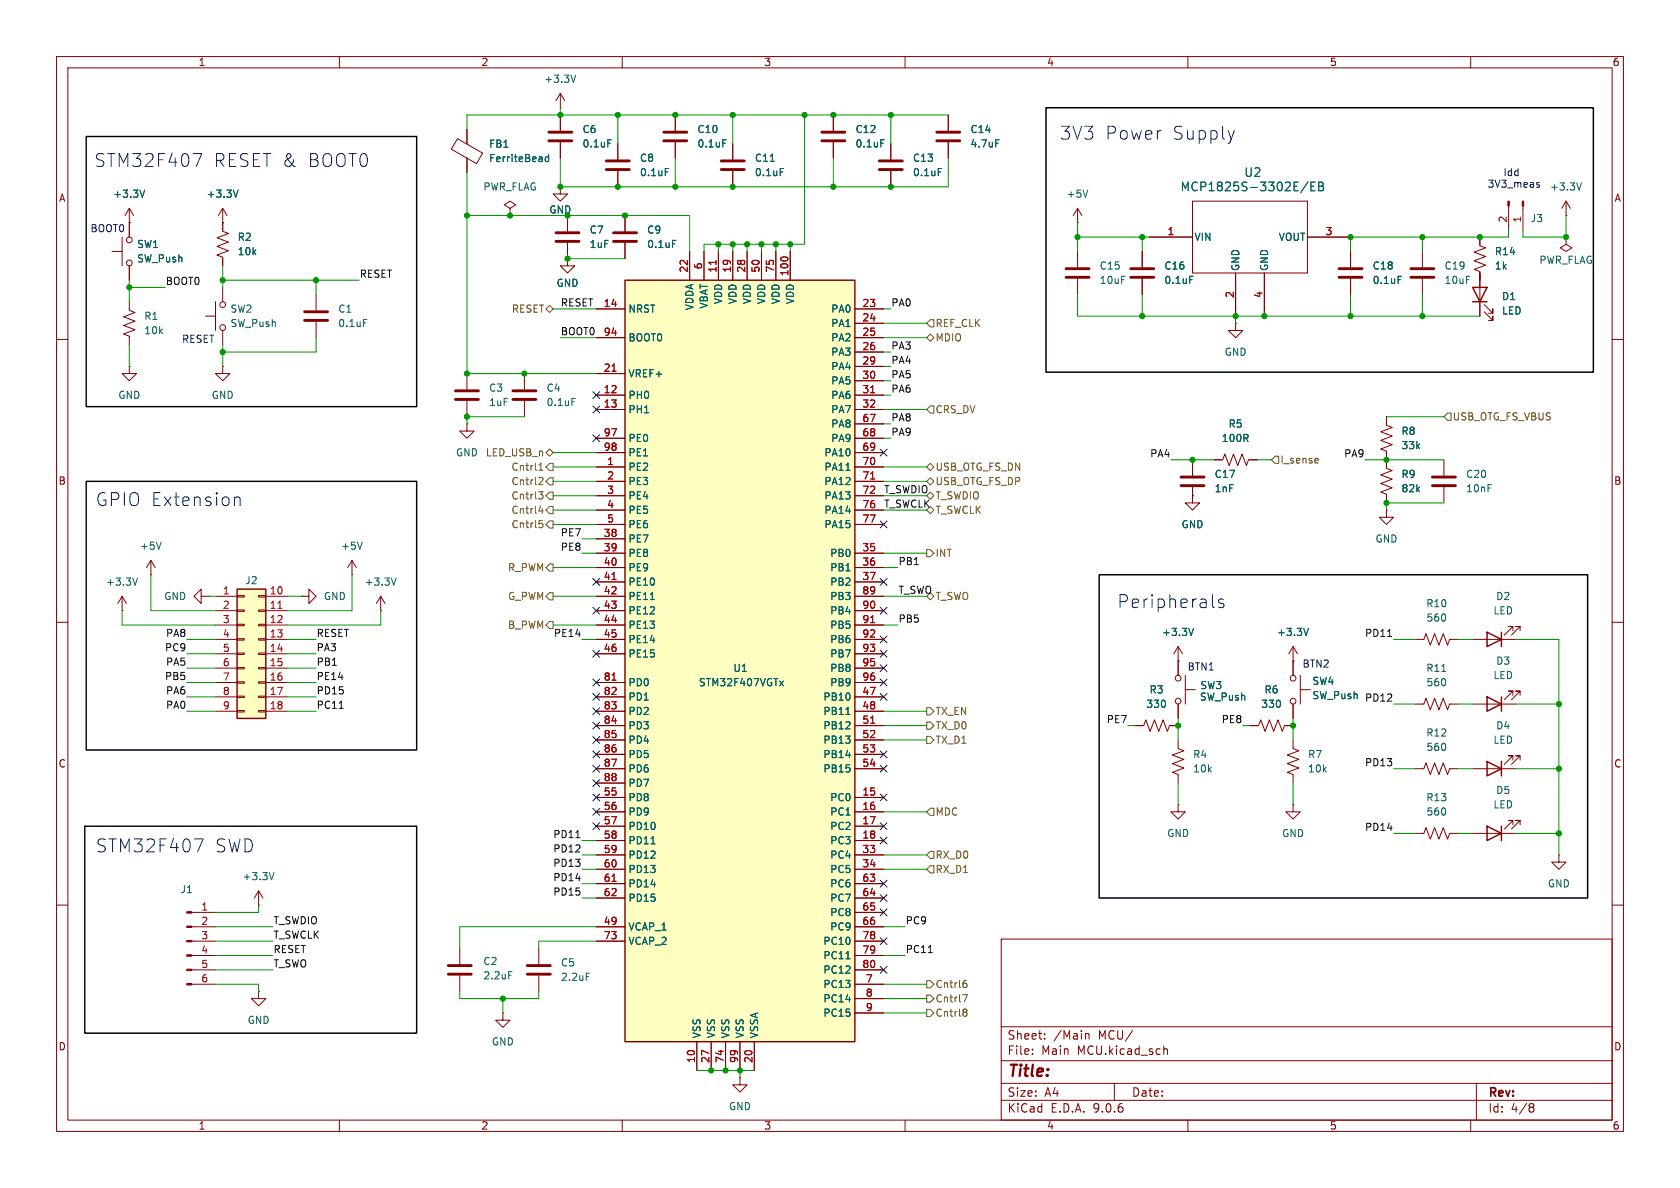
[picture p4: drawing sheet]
<svg xmlns="http://www.w3.org/2000/svg" width="297mm" height="210mm" viewBox="0 0 297 210" stroke-linecap="round" stroke-linejoin="round" font-family="sans-serif">
<g fill="none" stroke="#840000" stroke-width=".18">
<path d="M10 10h277v190h-277zM12 12h273v186h-273zM60 10v2M110 10v2M160 10v2M210 10v2M260 10v2M22.9 39.4v2.5M80.9 24.5l4.4 2.6-1 1.8-4.5-2.5zM82.5 22.9v2.6M82.5 27.9v2.6M90.2 36.8l1-.6-1-.6-1 .6 1 .6v1.3"/>
<path d="M90.2 38.1h.1M100.3 38.1v2.8M190.5 39.4h.1M190.5 36.8l-.8 1.3M190.5 36.8l.8 1.3M190.5 36.8v2.6M210.8 35.6h20.3v12.7h-20.3zM276.9 38.1h.1M276.9 35.6l-.8 1.2M276.9 35.6l.7 1.2M276.9 35.6v2.5M19.8 44.5h1.8"/>
<path d="M21.6 41.9v5.1M22.9 47v2.5M100.3 42.9v2.8M203.2 41.9h7.6M218.4 48.3v7.6M223.5 48.3v7.6M231.1 41.9h7.7M238.8 44.5v2.7M238.8 49.3v2.8M251.5 44.5v2.7M251.5 49.3v2.8M10 60h2"/>
<path d="M82.5 74.9v1.3h-1.2l1.2 1.3 1.3-1.3h-1.3M82.5 74.9h.1M82.5 66v2.8M82.5 70.9v2.8M285 60h2M214.6 81.3h1.6l.3-1 .8 2 .8-2 .7 2 .8-2 .7 2 .4-1h1.5M10 110h2M67.3 108h.1M67.3 105.4l-.8 1.3M67.3 105.4l.8 1.3M67.3 105.4v2.6M285 110h2"/>
<path d="M208.3 130.8v1.5l1 .4-2 .8 2 .7-2 .8 2 .8-2 .7 1 .4v1.5M228.6 130.8v1.5l1 .4-2 .8 2 .7-2 .8 2 .8-2 .7 1 .4v1.5M250.2 124.5h1.5l.4-1.1 .8 2.1 .7-2.1 .8 2.1 .7-2.1 .8 2.1 .4-1h1.5M260.3 124.5h7.7M260.3 135.9h7.7M267.5 122.9v-.7h-.8h.8l-1.6 1.5M267.5 134.4v-.8h-.8h.8l-1.6 1.5M268.7 122.9v-.7h-.7h.7l-1.5 1.5M268.7 134.4v-.8h-.7h.7l-1.5 1.5M228.6 142.2v1.3h1.3l-1.3 1.3-1.3-1.3h1.3M228.6 142.2h.1M10 160h2"/>
<path d="M95.2 167.6v2.8M95.2 172.5v2.8M177 166h108v32h-108zM285 160h2M60 198v2M110 198v2M160 198v2M177 194.5h108M177 191.5h108M177 187.5h108M177 181.5h108M182.5 186.3v.1"/>
<path d="M182.5 185.5v.1M184.7 183.6v.1M184.7 182.8v.1M191.9 182.8l.2-.1 .4 .1v.9M197 191.5v3M205.7 185.5l.3-.1 .3 .1 .1 .9M210 198v2M260 198v2M261 191.5v6.5M270.6 195.1l.4 .1 .2 .2-.3 .3M270.6 195.7h.3M270.9 195.7l.2 .2 .1 .4-.2 .2-.4 .1"/>
<circle cx="22.9" cy="42.4" r=".51"/>
<circle cx="22.9" cy="46.5" r=".51"/>
</g>
<g fill="none" stroke="#006464" stroke-width=".18">
<path d="M97 27.3v1.3M97 27.8l-.4-.1-.2 .3 .1 .5h.5M192.3 33.6l-.4 1.3M231.2 32.1l-1.3 2M231.8 32.9h.5M232.5 32.2h-.7v1.5h.7M233.1 32.9h.5M233.1 32.2h.5l.3 .1v.3l-.3 .3a.41 .41 0 0 1 .4 .4 .41 .41 0 0 1-.3 .4h-.6zM279.6 32.3l-.4 1.3M247.2 48.8h.6M70 102.2l-.4 1.2M254.9 118.7h.7"/>
<path d="M103.6 172h.7"/>
</g>
<path d="M98.3 41.1h4.1M98.3 42.7h4.1M236.7 47.5h4.1M236.7 49h4.1M249.4 47.5h4.1M249.4 49h4.1M80.5 69.1h4.1M80.5 70.6h4.1M93.2 170.7h4.1M93.2 172.2h4.1" fill="none" stroke="#840000" stroke-width=".51"/>
<path d="M262.9 123.2l2.5 1.3-2.5 1.2zM262.9 134.6l2.5 1.3-2.5 1.3zM265.4 123.2v2.5M265.4 134.6v2.6" fill="none" stroke="#840000" stroke-width=".25"/>
<path d="M41.9 104.1h5.1v22.9h-5.1z" fill="#ffffc2"/>
<path d="M260.3 50.8h2.6l-1.3 2.5zM260.3 53.3h2.6M41.9 104.1h5.1v22.9h-5.1zM262.9 111.8l2.5 1.2-2.5 1.3zM265.4 111.8v2.5M262.9 146.1l2.5 1.2-2.5 1.3zM265.4 146.1v2.5" fill="none" stroke="#840000" stroke-width=".25"/>
<g fill="none" stroke="#840000" stroke-width=".18">
<path d="M99.1 19.1h.1M99.1 16.5l-.8 1.3M99.1 16.5l.7 1.3M99.1 16.5v2.6M99.1 33v1.3h-1.3l1.3 1.3 1.2-1.3h-1.2M99.1 33h.1M99.1 20.3v2.8M99.1 25.1v2.8M109.2 25.4v2.8M109.2 30.2v2.8M110.5 38.1v2.8M119.4 20.3v2.8"/>
<path d="M119.4 25.1v2.8M129.5 25.4v2.8M129.5 30.2v2.8M147.3 20.3v2.8M147.3 25.1v2.8M266.7 36.4v4.2M269.2 36.4v4.2M100.3 45.7v1.3h-1.2l1.2 1.3 1.3-1.3h-1.3M100.3 45.7h.1M110.5 42.9v2.8M201.9 44.5v2.7M201.9 49.3v2.8"/>
<path d="M218.4 57.2v1.2h-1.2l1.2 1.3 1.3-1.3h-1.3M218.4 57.2h.1M261.6 41.9v1.5l1 .4-2 .8 2 .7-2 .8 2 .8-2 .7 1 .4v7.9M262.4 55.1l1.5 1.5v-.7v.7h-.8M262.4 53.8l1.5 1.6v-.8v.8h-.8M276.9 41.9v1.3l1 .6-1 .7-1.1-.7 1.1-.6M276.9 41.9h.1M92.7 66v2.8M92.7 70.9v2.8M245.1 73.7v1.5l1 .4-2 .7 2 .8-2 .8 2 .7-2 .8 1 .4v3l1 .4-2 .7 2 .8-2 .8 2 .7-2 .8 1 .4v1.5M26.7 99.1l-.8 1.2M26.7 99.1l.7 1.2"/>
<path d="M26.7 99.1v2.5M62.2 99.1l-.7 1.2M62.2 99.1l.8 1.2M62.2 99.1v2.5M210.8 86.1v2.8h-1.3l1.3 1.3 1.3-1.3h-1.3v-1.3M210.8 87.6h.1M210.8 81.3v2.8M245.1 90.2v1.2h1.3l-1.3 1.3-1.3-1.3h1.3M245.1 90.2h.1M255.3 81.3v2.8M255.3 86.1v2.8M21.6 108h.1"/>
<path d="M21.6 105.4l-.8 1.3M21.6 105.4l.8 1.3M21.6 105.4v2.6M26.7 101.6h.1M35.6 105.4v-1.3l-1.3 1.3 1.3 1.3v-1.3h1.2M36.8 105.4h.1M38.1 105.4h3.8M38.1 108h3.8M38.1 110.5h3.8M38.1 113h3.8M38.1 115.6h3.8M38.1 118.1h3.8"/>
<path d="M41.9 105.3h1.3v.2h-1.3zM41.9 107.8h1.3v.3h-1.3zM41.9 110.4h1.3v.2h-1.3zM41.9 112.9h1.3v.3h-1.3zM41.9 115.4h1.3v.3h-1.3zM41.9 118h1.3v.2h-1.3zM45.7 105.3h1.3v.2h-1.3zM45.7 107.8h1.3v.3h-1.3zM45.7 110.4h1.3v.2h-1.3zM45.7 112.9h1.3v.3h-1.3zM45.7 115.4h1.3v.3h-1.3zM45.7 118h1.3v.2h-1.3z"/>
<path d="M47 105.4h3.8M47 108h3.8M47 110.5h3.8M47 113h3.8M47 115.6h3.8M47 118.1h3.8M53.3 105.4h1.3v-1.3l1.3 1.3-1.3 1.3v-1.3M53.3 105.4h.1M62.2 101.6h.1M208.3 116.8h.1M208.3 114.3v5.1M208.3 114.3l-.8 1.3"/>
<path d="M208.3 114.3l.7 1.3M209.5 119.4v5.1M228.6 116.8h.1M228.6 114.3l-.8 1.3M228.6 114.3l.8 1.3M228.6 114.3v5.1M229.9 119.4v5.1M250.2 113h1.5l.4-1 .8 2 .7-2 .8 2 .7-2 .8 2 .4-1h1.5M260.3 113h7.7M267.5 111.5v-.8h-.8h.8l-1.6 1.6M268.7 111.5v-.8h-.7h.7l-1.5 1.6M38.1 120.7h3.8"/>
<path d="M38.1 123.2h3.8M38.1 125.7h3.8M41.9 120.5h1.3v.3h-1.3zM41.9 123.1h1.3v.2h-1.3zM41.9 125.6h1.3v.3h-1.3zM45.7 120.5h1.3v.3h-1.3zM45.7 123.1h1.3v.2h-1.3zM45.7 125.6h1.3v.3h-1.3zM47 120.7h3.8M47 123.2h3.8M47 125.7h3.8M200.7 128.3h1.5l.4-1 .7 2 .8-2 .8 2 .7-2 .8 2 .4-1h1.5"/>
<path d="M208.3 124.5v2.5M209.5 121.9h1.8M221 128.3h1.5l.4-1 .7 2 .8-2 .8 2 .7-2 .8 2 .4-1h1.5M228.6 124.5v2.5M229.9 121.9h1.7M250.2 135.9h1.5l.4-1 .8 2 .7-2 .8 2 .7-2 .8 2 .4-1h1.5M45.7 157.5l.8 1.3M45.7 157.5l-.7 1.3M45.7 157.5v2.5M208.3 142.2v1.3h1.2l-1.2 1.3-1.3-1.3h1.3M208.3 142.2h.1M250.2 147.3h1.5l.4-1 .8 2 .7-2 .8 2 .7-2 .8 2 .4-1h1.5"/>
<path d="M260.3 147.3h7.7M267.5 145.8v-.8h-.8h.8l-1.6 1.6M268.7 145.8v-.8h-.7h.7l-1.5 1.6M275.6 151.1v1.3h1.3l-1.3 1.3-1.3-1.3h1.3M275.6 151.1h.1M33.9 161.3h4.2M33.9 163.8h4.2M33.9 166.4h4.2M33.9 168.9h4.2M33.9 171.5h4.2M33.9 174h4.2M45.7 175.3v1.2h-1.3l1.3 1.3 1.3-1.3h-1.3"/>
<path d="M45.7 175.3h.1M45.7 160h.1M81.3 167.6v2.8M81.3 172.5v2.8M88.9 179.1v1.2h1.3l-1.3 1.3-1.3-1.3h1.3M88.9 179.1h.1M130.8 190.5v1.3h1.3l-1.3 1.2-1.3-1.2h1.3M130.8 190.5h.1"/>
<circle cx="208.3" cy="119.9" r=".51"/>
<circle cx="228.6" cy="119.9" r=".51"/>
<circle cx="208.3" cy="124" r=".51"/>
<circle cx="228.6" cy="124" r=".51"/>
</g>
<path d="M49.1 107.5h.8" fill="none" stroke="#a90000" stroke-width=".18"/>
<g fill="none" stroke="#840000" stroke-width=".51">
<path d="M97 23.4h4.1M97 24.9h4.1M107.2 28.4h4.1M107.2 30h4.1M117.3 23.4h4.1M117.3 24.9h4.1M127.5 28.4h4.1M127.5 30h4.1M145.3 23.4h4.1M145.3 24.9h4.1M108.5 41.1h4M108.5 42.7h4"/>
<path d="M199.9 47.5h4.1M199.9 49h4.1M90.7 69.1h4M90.7 70.6h4M208.8 84.3h4.1M208.8 85.9h4.1M253.2 84.3h4.1M253.2 85.9h4.1M79.2 170.7h4.1M79.2 172.2h4.1"/>
</g>
<g fill="none" stroke="#006464" stroke-width=".18">
<path d="M101.8 13.3l-.4 1.2M107.5 24.7h.6M117.6 29.8h.6M127.8 24.7h.6M136.2 28.5h.7M137.9 29.8h.6M155.7 24.7h.6M118.9 42.5h.6M210.3 48.8h.6M101.1 70.4h.6M28.5 95.8l-.4 1.3M64 95.8l-.4 1.3"/>
<path d="M24.3 102.2l-.4 1.2M211 111.1l-.4 1.2M231.3 111.1l-.4 1.2M48.4 154.2l-.4 1.3M89.9 171.8h.6"/>
</g>
<g fill="#840000" stroke="#840000" stroke-width=".18">
<path d="M269.1 35.6h.3v.8h-.3z"/>
<path d="M266.6 35.6h.2v.8h-.2z"/>
<path d="M33 161.2h.9v.2h-.9z"/>
<path d="M33 163.7h.9v.3h-.9z"/>
<path d="M33 166.2h.9v.3h-.9z"/>
<path d="M33 168.8h.9v.2h-.9z"/>
<path d="M33 171.3h.9v.3h-.9z"/>
<path d="M33 173.9h.9v.2h-.9z"/>
</g>
<path d="M110.5 49.5h40.6v134.7h-40.6z" fill="#ffffc2"/>
<path d="M110.5 49.5h40.6v134.7h-40.6z" fill="none" stroke="#840000" stroke-width=".25"/>
<g fill="none" stroke="#840000" stroke-width=".18">
<path d="M22.9 39.4h.1M22.9 36.8v5.1M22.9 36.8l-.8 1.3M22.9 36.8l.7 1.3M39.4 36.8v4.1l1 .4-2 .7 2 .8-2 .8 2 .7-2 .8 1 .4v1.5M39.4 39.4h.1M39.4 36.8l-.8 1.3M39.4 36.8l.7 1.3M82.5 22.9v2.5M82.5 27.9v2.6M99.1 33h.1M99.1 20.3v2.8"/>
<path d="M99.1 25.1v2.8M100.3 38.1v2.8M109.2 25.4v2.8M109.2 30.2v2.8M110.5 38.1v2.8M119.4 20.3v2.8M119.4 25.1v2.8M129.5 25.4v2.8M129.5 30.2v2.8M147.3 20.3v2.8M147.3 25.1v2.8M157.5 25.4v2.8"/>
<path d="M157.5 30.2v2.8M167.6 20.3v2.8M167.6 25.1v2.8M22.9 53.3v1.6l1 .3-2.1 .8 2.1 .8-2.1 .7 2.1 .8-2.1 .8 1.1 .3v1.6M22.9 47v2.5M36.3 55.9h1.8M38.1 53.3v5.1M39.4 50.8v2.5M39.4 58.4v2.6M55.9 52.1v2.8M55.9 56.9v2.8M100.3 45.7h.1"/>
<path d="M100.3 42.9v2.8M105.4 54.6h5.1M105.4 59.7h5.1M110.5 42.9v2.8M121.9 44.5v5M124.5 44.5v5M127 44.5v5M129.5 44.5v5M132.1 44.5v5M134.6 44.5v5M137.2 44.5v5M139.7 44.5v5"/>
<path d="M151.1 54.6h5.1M151.1 59.7h5.1M151.1 57.2h5.1M190.5 44.5v2.7M190.5 49.3v2.8M201.9 44.5v2.7M201.9 49.3v2.8M203.2 41.9h7.6M218.4 48.3v7.6M223.5 48.3v7.6M231.1 41.9h7.7M238.8 44.5v2.7"/>
<path d="M238.8 49.3v2.8M261.6 41.9v1.3M261.6 48.3v2.5M261.6 53.3v2.6M22.9 64.8v1.2h1.2l-1.2 1.3-1.3-1.3h1.3M22.9 64.8h.1M39.4 64.8v1.2h1.2l-1.2 1.3-1.3-1.3h1.3M39.4 64.8h.1M105.4 66h5.1M105.4 69.9h5.1M105.4 72.4h5.1M105.4 77.5h5.1"/>
<path d="M151.1 69.9h5.1M151.1 72.4h5.1M151.1 77.5h5.1M151.1 62.2h5.1M151.1 64.8h5.1M151.1 67.3h5.1M151.1 74.9h5.1M245.1 73.7v1.2M105.4 80h5.1M105.4 82.6h5.1M105.4 85.1h5.1M105.4 87.6h5.1"/>
<path d="M105.4 90.2h5.1M105.4 92.7h5.1M105.4 95.3h5.1M105.4 97.8h5.1M151.1 80h5.1M151.1 82.6h5.1M151.1 85.1h5.1M151.1 87.6h5.1M151.1 90.2h5.1M151.1 92.7h5.1M151.1 97.8h5.1M210.8 87.6h.1"/>
<path d="M210.8 81.3v2.8M210.8 86.1v2.8M214.6 81.3h1.3M221 81.3h1.2M245.1 80v2.6M245.1 87.6v1.3M105.4 100.3h5.1M105.4 102.9h5.1M105.4 105.4h5.1M105.4 108h5.1M105.4 110.5h5.1M105.4 113h5.1"/>
<path d="M105.4 115.6h5.1M151.1 100.3h5.1M151.1 102.9h5.1M151.1 105.4h5.1M151.1 108h5.1M151.1 110.5h5.1M151.1 113h5.1M151.1 115.6h5.1M151.1 118.1h5.1M208.3 116.8h.1M208.3 116.8v2.6M228.6 116.8h.1"/>
<path d="M228.6 116.8v2.6M105.4 120.7h5.1M105.4 123.2h5.1M105.4 125.7h5.1M105.4 128.3h5.1M105.4 130.8h5.1M105.4 133.4h5.1M105.4 135.9h5.1M105.4 138.4h5.1M151.1 120.7h5.1M151.1 123.2h5.1M151.1 125.7h5.1"/>
<path d="M151.1 128.3h5.1M151.1 130.8h5.1M151.1 133.4h5.1M151.1 135.9h5.1M200.7 128.3h1.2M207 128.3h1.3M208.3 124.5v2.5M221 128.3h1.2M227.3 128.3h1.3M228.6 124.5v2.5M105.4 141h5.1M105.4 143.5h5.1"/>
<path d="M105.4 146.1h5.1M105.4 148.6h5.1M105.4 151.1h5.1M105.4 153.7h5.1M105.4 156.2h5.1M105.4 158.8h5.1M151.1 141h5.1M151.1 143.5h5.1M151.1 146.1h5.1M151.1 148.6h5.1M151.1 151.1h5.1M151.1 153.7h5.1"/>
<path d="M151.1 156.2h5.1M151.1 158.8h5.1M105.4 163.8h5.1M105.4 166.4h5.1M151.1 163.8h5.1M151.1 166.4h5.1M151.1 161.3h5.1M151.1 168.9h5.1M151.1 171.5h5.1M151.1 174h5.1M151.1 176.5h5.1M151.1 179.1h5.1"/>
<path d="M123.2 184.2v5M125.7 184.2v5M128.3 184.2v5M130.8 184.2v5M133.3 184.2v5"/>
<circle cx="39.4" cy="53.8" r=".51"/>
<circle cx="39.4" cy="57.9" r=".51"/>
</g>
<path d="M126.6 46v.7M108.2 65.6h.7M153.9 69.4h.7M153.9 84.7h.7M108.2 102.5h.7M153.9 110.1h.7M108.2 120.2h.7M153.9 127.9h.7M108.2 155.8h.7" fill="none" stroke="#a90000" stroke-width=".18"/>
<g fill="none" stroke="#006464" stroke-width=".18">
<path d="M25.6 33.6l-.4 1.3M42.1 33.6l-.4 1.3M97 27.3v1.3M97 27.8l-.4-.1-.2 .3 .1 .5h.5M107.5 24.7h.6M117.6 29.8h.6M127.8 24.7h.6M136.2 28.5h.7M137.9 29.8h.6M155.7 24.7h.6M165.9 29.8h.6M176 24.7h.6"/>
<path d="M231.2 32.1l-1.3 2M231.8 32.9h.5M232.5 32.2h-.7v1.5h.7M233.1 32.9h.5M233.1 32.2h.5l.3 .1v.3l-.3 .3a.41 .41 0 0 1 .4 .4 .41 .41 0 0 1-.3 .4h-.6zM64.3 56.5h.6M118.9 42.5h.6M210.3 48.8h.6M247.2 48.8h.6M149.6 83.1h.7M115 106h.7M211 111.1l-.4 1.2"/>
<path d="M231.3 111.1l-.4 1.2M137.8 120.4l.7 .8M138.5 120.4l-.7 .8M149.6 126.3h.7M115.1 149.2h.7M149.6 169.5h.7"/>
</g>
<path d="M155.4 28.4h4.1M155.4 30h4.1M165.6 23.4h4.1M165.6 24.9h4.1M53.8 55.1h4.1M53.8 56.6h4.1M188.5 47.5h4M188.5 49h4" fill="none" stroke="#840000" stroke-width=".51"/>
<g fill="none" stroke="#725600" stroke-width=".18">
<path d="M96.5 54.6l.7-.6 .6 .6-.6 .6zM163.8 59.7l.7-.6 .6 .6-.6 .6zM164.5 56.5h.6v1.3h-.6l-.7-.6zM164.5 71.8h.6v1.2h-.6l-.7-.6zM255.9 73h.6v1.3h-.6l-.6-.6zM95.2 86.9h.8l-.4 .5 .3 .1 .1 .5-.3 .2h-.3M95.3 90.3h.7M95.3 83.1h.7M95.3 82.2l.3-.3v1.2M95.3 92h.6M95.4 84.4l.5 .1 .1 .3-.8 .9h.8M95.4 92.5h.3l.3 .2-.1 .5-.5 .1"/>
<path d="M95.9 89.9v.8M96.5 80l.7-.6 .6 .6-.6 .6zM97.2 99.7h.6v1.3h-.6l-.7-.7zM97.2 89.5h.6v1.3h-.6l-.7-.6zM97.2 87h.6v1.3h-.6l-.7-.7zM97.2 84.5h.6v1.2h-.6l-.7-.6zM97.2 81.9h.6v1.3h-.6l-.7-.6zM97.2 92.1h.6v1.2h-.6l-.7-.6zM163.8 82.6l.7-.7 .6 .7-.6 .6zM163.8 85.1l.7-.6 .6 .6-.6 .6zM163.8 90.2l.7-.7 .6 .7-.6 .6zM163.8 97.2h.7l.6 .6-.6 .6h-.7z"/>
<path d="M164.5 87l.6 .6-.6 .7-.7-.7zM225.4 80.6h.7v1.3h-.7l-.6-.6zM232.9 81l.2 .3-.6 .1M233 81.8l-.1 .1M97.2 109.9h.6v1.2h-.6l-.7-.6zM97.2 104.8h.6v1.2h-.6l-.7-.6zM163.8 105.4l.7-.6 .6 .6-.6 .6zM163.8 127.6h.7l.6 .7-.6 .6h-.7zM163.8 130.2h.7l.6 .6-.6 .6h-.7zM163.8 125.1h.7l.6 .6-.6 .7h-.7zM164.5 150.5h.6v1.3h-.6l-.7-.7zM164.5 142.9h.6v1.2h-.6l-.7-.6z"/>
<path d="M164.5 153h.6v1.3h-.6l-.7-.6zM163.8 175.9h.7l.6 .6-.6 .7h-.7zM163.8 178.4h.7l.6 .7-.6 .6h-.7zM163.8 173.4h.7l.6 .6-.6 .6h-.7zM170.2 175.8h.8l-.5 1.3M170.5 178.4h.2l.3 .2-.3 .3M170.5 173.8h.2l.3 .2-.1 .4-.4 .2M170.5 178.9h.2M170.7 178.9l.3 .3v.2l-.2 .2h-.3M170.8 173.3l-.3 .1"/>
</g>
<path d="M245.3 112.5h.7M60 125.2h.7M101.8 148.1h.7M164.1 168.4h.7" fill="none" stroke="#0f0f0f" stroke-width=".18"/>
<g fill="none" stroke="#009600" stroke-width=".18">
<path d="M99.1 19.1v1.2M82.5 30.5v35.5h22.9M82.5 38.1h39.4v6.4M99.1 27.9v5.1h68.5v-5.1M109.2 20.3v5.1M119.4 27.9v5.1M129.5 20.3v5.1M142.2 20.3v22.9h-17.7v1.3M147.3 27.9v5.1M157.5 20.3v5.1M167.6 20.3h-85.1v2.6M190.5 39.4v5.1"/>
<path d="M276.9 38.1v3.8h-7.7v-1.3M22.9 49.5v3.8M22.9 50.8h6.3M39.4 49.5h24.1M39.4 47v3.8M55.9 49.5v2.6M55.9 59.7v2.5h-16.5M97.8 54.6h7.6M99.1 59.7h6.3M100.3 45.7h10.2M127 43.2v1.3M129.5 43.2v1.3"/>
<path d="M132.1 43.2v1.3M134.6 43.2v1.3M137.2 43.2v1.3M139.7 43.2v1.3M156.2 57.2h7.6M156.2 59.7h7.6M156.2 54.6h1.3M190.5 52.1v3.8h71.1M190.5 41.9h12.7M201.9 41.9v2.6M201.9 52.1v3.8M218.4 55.9v1.3"/>
<path d="M238.8 52.1v3.8M251.5 41.9v2.6M251.5 52.1v3.8M261.6 48.3v1.2M266.7 40.6v1.3h-27.9v2.6M22.9 61v3.8M39.4 61v3.8M92.7 73.7h-10.2v1.2M156.2 62.2h1.3M156.2 69.9h1.3M156.2 64.8h1.3M156.2 67.3h1.3"/>
<path d="M156.2 77.5h1.3M156.2 72.4h7.6M156.2 74.9h1.3M245.1 73.7h10.2M97.8 90.2h7.6M97.8 82.6h7.6M97.8 80h7.6M97.8 85.1h7.6M97.8 92.7h7.6M97.8 87.6h7.6M102.9 97.8h2.5M102.9 95.3h2.5"/>
<path d="M156.2 90.2h7.6M156.2 82.6h7.6M156.2 85.1h7.6M156.2 97.8h7.6M156.2 87.6h7.6M207 81.3h7.6M210.8 87.6v1.3M222.2 81.3h2.6M241.3 81.3h14M255.3 88.9h-10.2v1.3M21.6 108v2.5h16.5M26.7 101.6v6.4h11.4"/>
<path d="M33 113h5.1M33 118.1h5.1M33 115.6h5.1M36.8 105.4h1.3M50.8 113h5.1M50.8 118.1h5.1M50.8 105.4h2.5M50.8 115.6h5.1M62.2 101.6v6.4h-11.4M67.3 108v2.5h-16.5M97.8 105.4h7.6M97.8 110.5h7.6"/>
<path d="M97.8 100.3h7.6M102.9 113h2.5M156.2 105.4h7.6M156.2 110.5h2.5M156.2 100.3h2.5M246.4 113h3.8M257.8 113h2.5M268 113h7.6v38.1M33 120.7h5.1M33 125.7h5.1M33 123.2h5.1M50.8 120.7h5.1"/>
<path d="M50.8 125.7h5.1M50.8 123.2h5.1M156.2 125.7h7.6M156.2 128.3h7.6M156.2 130.8h7.6M199.4 128.3h1.3M208.3 127v3.8M208.3 138.4v3.8M219.7 128.3h1.3M228.6 127v3.8M228.6 138.4v3.8M246.4 124.5h3.8"/>
<path d="M246.4 135.9h3.8M257.8 124.5h2.5M257.8 135.9h2.5M268 124.5h7.6M268 135.9h7.6M102.9 151.1h2.5M102.9 153.7h2.5M102.9 148.6h2.5M102.9 156.2h2.5M102.9 158.8h2.5M156.2 151.1h7.6M156.2 153.7h7.6"/>
<path d="M156.2 143.5h7.6M246.4 147.3h3.8M257.8 147.3h2.5M268 147.3h7.6M38.1 168.9h10.2M38.1 163.8h10.2M38.1 174h7.6v1.3M38.1 166.4h10.2M38.1 171.5h10.2M45.7 160v1.3h-7.6M81.3 175.3v1.2h13.9v-1.2M88.9 176.5v2.6"/>
<path d="M105.4 163.8h-24.1v3.8M105.4 166.4h-10.2v1.2M156.2 168.9h3.8M156.2 163.8h3.8M156.2 174h7.6M156.2 176.5h7.6M156.2 179.1h7.6M123.2 189.2h10.1M130.8 189.2v1.3"/>
</g>
<g fill="none" stroke="#000084" stroke-width=".18">
<path d="M104.8 69.2l1.2 1.3M104.8 71.8l1.2 1.2M104.8 76.9l1.2 1.2M106 69.2l-1.2 1.3M106 71.8l-1.2 1.2M106 76.9l-1.2 1.2M155.6 79.4l1.2 1.2M156.8 79.4l-1.2 1.2M155.6 92.1l1.2 1.2M156.8 92.1l-1.2 1.2M104.8 107.3l1.2 1.3M104.8 102.3l1.2 1.2"/>
<path d="M104.8 115l1.2 1.2M106 107.3l-1.2 1.3M106 102.3l-1.2 1.2M106 115l-1.2 1.2M155.6 117.5l1.2 1.2M155.6 115l1.2 1.2M155.6 112.4l1.2 1.2M155.6 102.3l1.2 1.2M155.6 107.3l1.2 1.3M156.8 117.5l-1.2 1.2M156.8 115l-1.2 1.2M156.8 112.4l-1.2 1.2"/>
<path d="M156.8 102.3l-1.2 1.2M156.8 107.3l-1.2 1.3M104.8 130.2l1.2 1.2M104.8 135.3l1.2 1.2M104.8 132.7l1.2 1.3M104.8 137.8l1.2 1.2M104.8 125.1l1.2 1.2M104.8 127.7l1.2 1.2M104.8 122.6l1.2 1.2M104.8 120l1.2 1.3M106 130.2l-1.2 1.2M106 135.3l-1.2 1.2"/>
<path d="M106 132.7l-1.2 1.3M106 137.8l-1.2 1.2M106 125.1l-1.2 1.2M106 127.7l-1.2 1.2M106 122.6l-1.2 1.2M106 120l-1.2 1.3M155.6 122.6l1.2 1.2M155.6 120l1.2 1.3M155.6 132.7l1.2 1.3M155.6 135.3l1.2 1.2M156.8 122.6l-1.2 1.2M156.8 120l-1.2 1.3"/>
<path d="M156.8 132.7l-1.2 1.3M156.8 135.3l-1.2 1.2M104.8 140.4l1.2 1.2M104.8 142.9l1.2 1.2M104.8 145.4l1.2 1.3M106 140.4l-1.2 1.2M106 142.9l-1.2 1.2M106 145.4l-1.2 1.3M155.6 155.6l1.2 1.2M155.6 148l1.2 1.2M155.6 145.4l1.2 1.3M155.6 158.1l1.2 1.3"/>
<path d="M155.6 140.4l1.2 1.2M156.8 155.6l-1.2 1.2M156.8 148l-1.2 1.2M156.8 145.4l-1.2 1.3M156.8 158.1l-1.2 1.3M156.8 140.4l-1.2 1.2M155.6 170.8l1.2 1.3M155.6 160.7l1.2 1.2M155.6 165.8l1.2 1.2M156.8 170.8l-1.2 1.3M156.8 160.7l-1.2 1.2M156.8 165.8l-1.2 1.2"/>
</g>
<path d="M34.1 27.1h1.6l-1 2.3M218.2 23.1l-.5 1.5M271.8 32.7h.3l.1 .2-.2 .2h-.2M271.8 32.3h.3M41.5 87.9v1.5M41.5 88.1a.57 .57 0 0 1 .9 .1v1.2M214.4 107.3l.3 .1M216.3 106l-.6-.1-.3 .3 .1 .3 .8 .3 .1 .2-.1 .3-.2 .1-.7-.1M34.4 148.3h1.5l-1 2.3" fill="none" stroke="#0000c2" stroke-width=".18"/>
<path d="M184.9 19.1h96.8v46.7h-96.8zM15.2 24.1h58.5v47.8h-58.5zM15.2 85.1h58.5v47.5h-58.5zM194.3 101.6h86.4v57.2h-86.4zM15 146.1h58.7v36.5h-58.7z" fill="none" stroke="#000" stroke-width=".25"/>
<g fill="#009600" stroke="#009600" stroke-width=".18">
<circle cx="275.6" cy="147.3" r=".46"/>
<circle cx="275.6" cy="135.9" r=".46"/>
<circle cx="275.6" cy="124.5" r=".46"/>
<circle cx="210.8" cy="81.3" r=".46"/>
<circle cx="245.1" cy="81.3" r=".46"/>
<circle cx="245.1" cy="88.9" r=".46"/>
<circle cx="238.8" cy="55.9" r=".46"/>
<circle cx="251.5" cy="55.9" r=".46"/>
<circle cx="137.2" cy="43.2" r=".46"/>
<circle cx="147.3" cy="33" r=".46"/>
<circle cx="157.5" cy="20.3" r=".46"/>
<circle cx="147.3" cy="20.3" r=".46"/>
<circle cx="142.2" cy="20.3" r=".46"/>
<circle cx="139.7" cy="43.2" r=".46"/>
<circle cx="157.5" cy="33" r=".46"/>
<circle cx="208.3" cy="128.3" r=".46"/>
<circle cx="261.6" cy="41.9" r=".46"/>
<circle cx="251.5" cy="41.9" r=".46"/>
<circle cx="201.9" cy="55.9" r=".46"/>
<circle cx="190.5" cy="41.9" r=".46"/>
<circle cx="223.5" cy="55.9" r=".46"/>
<circle cx="201.9" cy="41.9" r=".46"/>
<circle cx="218.4" cy="55.9" r=".46"/>
<circle cx="238.8" cy="41.9" r=".46"/>
<circle cx="276.9" cy="41.9" r=".46"/>
<circle cx="228.6" cy="128.3" r=".46"/>
<circle cx="127" cy="43.2" r=".46"/>
<circle cx="129.5" cy="43.2" r=".46"/>
<circle cx="100.3" cy="45.7" r=".46"/>
<circle cx="125.7" cy="189.2" r=".46"/>
<circle cx="128.3" cy="189.2" r=".46"/>
<circle cx="130.8" cy="189.2" r=".46"/>
<circle cx="22.9" cy="50.8" r=".46"/>
<circle cx="82.5" cy="38.1" r=".46"/>
<circle cx="99.1" cy="33" r=".46"/>
<circle cx="92.7" cy="66" r=".46"/>
<circle cx="90.2" cy="38.1" r=".46"/>
<circle cx="39.4" cy="62.2" r=".46"/>
<circle cx="55.9" cy="49.5" r=".46"/>
<circle cx="39.4" cy="49.5" r=".46"/>
<circle cx="82.5" cy="66" r=".46"/>
<circle cx="82.5" cy="73.7" r=".46"/>
<circle cx="88.9" cy="176.5" r=".46"/>
<circle cx="119.4" cy="33" r=".46"/>
<circle cx="119.4" cy="20.3" r=".46"/>
<circle cx="134.6" cy="43.2" r=".46"/>
<circle cx="129.5" cy="20.3" r=".46"/>
<circle cx="129.5" cy="33" r=".46"/>
<circle cx="132.1" cy="43.2" r=".46"/>
<circle cx="110.5" cy="38.1" r=".46"/>
<circle cx="109.2" cy="33" r=".46"/>
<circle cx="109.2" cy="20.3" r=".46"/>
<circle cx="99.1" cy="20.3" r=".46"/>
</g>
<g font-size="3.2" fill="#0000c2">
<text x="16.5" y="29.7">STM32F407</text>
<text x="37.6" y="29.7">RESET &amp;</text>
<text x="54.3" y="29.7">BOOT0</text>
<text x="187.2" y="24.9">3V3</text>
<text x="195.3" y="24.9">Power</text>
<text x="207.1" y="24.9">Supply</text>
<text x="16.8" y="89.7">GPIO Extension</text>
<text x="197.4" y="107.7">Peripherals</text>
<text x="16.8" y="150.9">STM32F407</text>
<text x="37.9" y="150.9">SWD</text>
</g>
<text font-size="2.8" fill="#840000" x="178" y="190.9">Title:</text>
<g font-size="2.1" fill="#006464">
<text x="208.6" y="34">MCP1825S-3302E/EB</text>
<text x="219.9" y="31.5">U2</text>
</g>
<g font-size="2.1" fill="#840000">
<text x="178" y="184">Sheet:</text>
<text x="186.2" y="184">/Main</text>
<text x="194.2" y="184">MCU/</text>
<text x="178" y="186.7">File:</text>
<text x="184.1" y="186.7">Main</text>
<text x="190.5" y="186.7">MCU.kicad_sch</text>
<text x="178" y="196.9">KiCad</text>
<text x="178" y="194.1">Size:</text>
<text x="184.7" y="194.1">A4</text>
<text x="185.7" y="196.9">E.D.A.</text>
<text x="193.3" y="196.9">9.0.6</text>
<text x="200" y="194.1">Date:</text>
<text x="263" y="194.3">Rev:</text>
<text x="263" y="196.9">Id:</text>
<text x="267.1" y="196.9">4/8</text>
</g>
<g font-size="1.8" fill="#840000">
<text x="35" y="11.9">1</text>
<text x="85" y="11.9">2</text>
<text x="135" y="11.9">3</text>
<text x="185" y="11.9">4</text>
<text x="235" y="11.9">5</text>
<text x="285" y="11.9">6</text>
<text x="10.3" y="35.9">A</text>
<text x="285.3" y="35.9">A</text>
<text x="10.3" y="85.9">B</text>
<text x="285.3" y="85.9">B</text>
<text x="10.3" y="135.9">C</text>
<text x="285.3" y="135.9">C</text>
<text x="10.3" y="185.9">D</text>
<text x="285.3" y="185.9">D</text>
<text x="35" y="199.9">1</text>
<text x="85" y="199.9">2</text>
<text x="135" y="199.9">3</text>
<text x="185" y="199.9">4</text>
<text x="235" y="199.9">5</text>
<text x="285" y="199.9">6</text>
</g>
<g font-size="1.8" fill="#006464">
<text x="96.1" y="14.8">+3.3V</text>
<text x="102.9" y="23.7">C6</text>
<text x="123.2" y="23.7">C10</text>
<text x="151.1" y="23.7">C12</text>
<text x="171.5" y="23.7">C14</text>
<text x="86.4" y="26.3">FB1</text>
<text x="86.4" y="28.9">FerriteBead</text>
<text x="102.9" y="26.3">0.1uF</text>
<text x="113" y="28.8">C8</text>
<text x="123.2" y="26.3">0.1uF</text>
<text x="133.4" y="28.8">C11</text>
<text x="151.1" y="26.3">0.1uF</text>
<text x="161.3" y="28.8">C13</text>
<text x="171.5" y="26.3">4.7uF</text>
<text x="19.9" y="35.2">+3.3V</text>
<text x="36.4" y="35.2">+3.3V</text>
<text x="85.4" y="33.9">PWR_FLAG</text>
<text x="113" y="31.3">0.1uF</text>
<text x="133.4" y="31.3">0.1uF</text>
<text x="161.3" y="31.3">0.1uF</text>
<text x="188.5" y="35.2">+5V</text>
<text x="273.9" y="33.9">+3.3V</text>
<text x="104.1" y="41.5">C7</text>
<text x="114.3" y="41.5">C9</text>
<text x="270.5" y="39.5">J3</text>
<text x="24.1" y="44">SW1</text>
<text x="24.1" y="46.6">SW_Push</text>
<text x="41.9" y="42.8">R2</text>
<text x="41.9" y="45.3">10k</text>
<text x="104.1" y="44">1uF</text>
<text x="114.3" y="44">0.1uF</text>
<text x="194.3" y="47.9">C15</text>
<text x="205.7" y="47.9">C16</text>
<text x="211.1" y="42.8">VIN</text>
<text x="226" y="42.8">VOUT</text>
<text x="242.6" y="47.9">C18</text>
<text x="255.3" y="47.9">C19</text>
<text x="264.2" y="45.3">R14</text>
<text x="264.2" y="47.9">1k</text>
<text x="272" y="46.8">PWR_FLAG</text>
<text x="98.3" y="50.9">GND</text>
<text x="127.9" y="53.9" transform="rotate(-90 127.9 53.9)">VDD</text>
<text x="130.4" y="53.9" transform="rotate(-90 130.4 53.9)">VDD</text>
<text x="132.9" y="53.9" transform="rotate(-90 132.9 53.9)">VDD</text>
<text x="135.5" y="53.9" transform="rotate(-90 135.5 53.9)">VDD</text>
<text x="138" y="53.9" transform="rotate(-90 138 53.9)">VDD</text>
<text x="140.6" y="53.9" transform="rotate(-90 140.6 53.9)">VDD</text>
<text x="194.3" y="50.4">10uF</text>
<text x="205.7" y="50.4">0.1uF</text>
<text x="219.3" y="48" transform="rotate(-90 219.3 48)">GND</text>
<text x="224.4" y="48" transform="rotate(-90 224.4 48)">GND</text>
<text x="242.6" y="50.4">0.1uF</text>
<text x="255.3" y="50.4">10uF</text>
<text x="265.4" y="53.3">D1</text>
<text x="25.4" y="56.7">R1</text>
<text x="25.4" y="59.3">10k</text>
<text x="40.6" y="55.5">SW2</text>
<text x="40.6" y="58">SW_Push</text>
<text x="59.7" y="55.5">C1</text>
<text x="59.7" y="58">0.1uF</text>
<text x="111" y="55.5">NRST</text>
<text x="122.8" y="55" transform="rotate(-90 122.8 55)">VDDA</text>
<text x="125.3" y="54.7" transform="rotate(-90 125.3 54.7)">VBAT</text>
<text x="146.9" y="55.5">PA0</text>
<text x="146.9" y="58">PA1</text>
<text x="265.4" y="55.8">LED</text>
<text x="111" y="60.6">BOOT0</text>
<text x="146.9" y="60.6">PA2</text>
<text x="146.9" y="63.1">PA3</text>
<text x="146.9" y="65.6">PA4</text>
<text x="216.4" y="63.1">GND</text>
<text x="20.8" y="70.7">GND</text>
<text x="37.3" y="70.7">GND</text>
<text x="86.4" y="69.4">C3</text>
<text x="86.4" y="72">1uF</text>
<text x="96.5" y="69.4">C4</text>
<text x="96.5" y="72">0.1uF</text>
<text x="111" y="66.9">VREF+</text>
<text x="111" y="70.7">PH0</text>
<text x="146.9" y="68.2">PA5</text>
<text x="146.9" y="70.7">PA6</text>
<text x="111" y="73.3">PH1</text>
<text x="146.9" y="73.3">PA7</text>
<text x="146.9" y="75.8">PA8</text>
<text x="217.1" y="75.8">R5</text>
<text x="247.7" y="77.1">R8</text>
<text x="80.5" y="80.9">GND</text>
<text x="111" y="78.3">PE0</text>
<text x="111" y="80.9">PE1</text>
<text x="111" y="83.4">PE2</text>
<text x="145.6" y="80.9">PA10</text>
<text x="145.6" y="83.4">PA11</text>
<text x="146.9" y="78.3">PA9</text>
<text x="215.9" y="78.3">100R</text>
<text x="247.7" y="79.6">33k</text>
<text x="111" y="86">PE3</text>
<text x="111" y="88.5">PE4</text>
<text x="145.6" y="86">PA12</text>
<text x="145.6" y="88.5">PA13</text>
<text x="214.6" y="87.2">1nF</text>
<text x="214.6" y="84.7">C17</text>
<text x="247.7" y="84.7">R9</text>
<text x="247.7" y="87.2">82k</text>
<text x="259.1" y="84.7">C20</text>
<text x="259.1" y="87.2">10nF</text>
<text x="111" y="91">PE5</text>
<text x="111" y="93.6">PE6</text>
<text x="145.6" y="91">PA14</text>
<text x="145.6" y="93.6">PA15</text>
<text x="208.8" y="93.6">GND</text>
<text x="24.6" y="97.4">+5V</text>
<text x="60.2" y="97.4">+5V</text>
<text x="111" y="96.1">PE7</text>
<text x="111" y="98.7">PE8</text>
<text x="111" y="101.2">PE9</text>
<text x="146.7" y="98.7">PB0</text>
<text x="146.7" y="101.2">PB1</text>
<text x="243.1" y="96.1">GND</text>
<text x="18.6" y="103.7">+3.3V</text>
<text x="28.9" y="106.3">GND</text>
<text x="43.3" y="103.5">J2</text>
<text x="57.2" y="106.3">GND</text>
<text x="64.4" y="103.7">+3.3V</text>
<text x="111" y="103.7">PE10</text>
<text x="111" y="106.3">PE11</text>
<text x="146.7" y="103.7">PB2</text>
<text x="146.7" y="106.3">PB3</text>
<text x="252.1" y="107.5">R10</text>
<text x="264.4" y="106.3">D2</text>
<text x="111" y="108.8">PE12</text>
<text x="111" y="111.4">PE13</text>
<text x="111" y="113.9">PE14</text>
<text x="146.7" y="108.8">PB4</text>
<text x="146.7" y="111.4">PB5</text>
<text x="146.7" y="113.9">PB6</text>
<text x="205.3" y="112.6">+3.3V</text>
<text x="225.7" y="112.6">+3.3V</text>
<text x="252.1" y="110.1">560</text>
<text x="263.9" y="108.8">LED</text>
<text x="111" y="116.4">PE15</text>
<text x="129.5" y="119">U1</text>
<text x="146.7" y="116.4">PB7</text>
<text x="146.7" y="119">PB8</text>
<text x="252.1" y="119">R11</text>
<text x="264.4" y="117.7">D3</text>
<text x="111" y="121.5">PD0</text>
<text x="111" y="124.1">PD1</text>
<text x="123.5" y="121.5">STM32F407VGTx</text>
<text x="145.5" y="124.1">PB10</text>
<text x="146.7" y="121.5">PB9</text>
<text x="202.6" y="125.3">330</text>
<text x="203.1" y="122.8">R3</text>
<text x="212" y="124.1">SW_Push</text>
<text x="212.1" y="122">SW3</text>
<text x="222.9" y="125.3">330</text>
<text x="223.4" y="122.8">R6</text>
<text x="231.9" y="121.3">SW4</text>
<text x="231.9" y="123.8">SW_Push</text>
<text x="252.1" y="121.5">560</text>
<text x="263.9" y="120.2">LED</text>
<text x="111" y="126.6">PD2</text>
<text x="111" y="129.1">PD3</text>
<text x="111" y="131.7">PD4</text>
<text x="145.5" y="126.6">PB11</text>
<text x="145.5" y="129.1">PB12</text>
<text x="145.5" y="131.7">PB13</text>
<text x="252.1" y="130.4">R12</text>
<text x="263.9" y="131.7">LED</text>
<text x="264.4" y="129.1">D4</text>
<text x="111" y="134.2">PD5</text>
<text x="111" y="136.8">PD6</text>
<text x="145.5" y="134.2">PB14</text>
<text x="145.5" y="136.8">PB15</text>
<text x="210.8" y="134.2">R4</text>
<text x="210.8" y="136.8">10k</text>
<text x="231.1" y="134.2">R7</text>
<text x="231.1" y="136.8">10k</text>
<text x="252.1" y="132.9">560</text>
<text x="111" y="139.3">PD7</text>
<text x="111" y="141.8">PD8</text>
<text x="146.7" y="141.8">PC0</text>
<text x="252.1" y="141.8">R13</text>
<text x="263.9" y="143.1">LED</text>
<text x="264.4" y="140.6">D5</text>
<text x="111" y="144.4">PD9</text>
<text x="111" y="146.9">PD10</text>
<text x="111" y="149.5">PD11</text>
<text x="146.7" y="144.4">PC1</text>
<text x="146.7" y="146.9">PC2</text>
<text x="146.7" y="149.5">PC3</text>
<text x="206.2" y="148.2">GND</text>
<text x="226.6" y="148.2">GND</text>
<text x="252.1" y="144.4">560</text>
<text x="42.8" y="155.8">+3.3V</text>
<text x="111" y="152">PD12</text>
<text x="111" y="154.5">PD13</text>
<text x="146.7" y="152">PC4</text>
<text x="146.7" y="154.5">PC5</text>
<text x="31.8" y="158.1">J1</text>
<text x="111" y="157.1">PD14</text>
<text x="111" y="159.6">PD15</text>
<text x="146.7" y="157.1">PC6</text>
<text x="146.7" y="159.6">PC7</text>
<text x="273.6" y="157.1">GND</text>
<text x="111" y="164.7">VCAP_1</text>
<text x="111" y="167.2">VCAP_2</text>
<text x="145.5" y="167.2">PC10</text>
<text x="146.7" y="162.2">PC8</text>
<text x="146.7" y="164.7">PC9</text>
<text x="85.4" y="170.8">C2</text>
<text x="85.4" y="173.3">2.2uF</text>
<text x="99.1" y="171">C5</text>
<text x="99.1" y="173.6">2.2uF</text>
<text x="145.5" y="169.8">PC11</text>
<text x="145.5" y="172.3">PC12</text>
<text x="145.5" y="174.9">PC13</text>
<text x="145.5" y="177.4">PC14</text>
<text x="145.5" y="179.9">PC15</text>
<text x="43.7" y="181.2">GND</text>
<text x="86.9" y="185">GND</text>
<text x="124.1" y="183.6" transform="rotate(-90 124.1 183.6)">VSS</text>
<text x="126.6" y="183.6" transform="rotate(-90 126.6 183.6)">VSS</text>
<text x="129.1" y="183.6" transform="rotate(-90 129.1 183.6)">VSS</text>
<text x="131.7" y="183.6" transform="rotate(-90 131.7 183.6)">VSS</text>
<text x="134.2" y="183.6" transform="rotate(-90 134.2 183.6)">VSSA</text>
<text x="128.8" y="196.4">GND</text>
</g>
<g font-size="1.8" fill="#0000c2">
<text x="262.9" y="33.4">3V3_meas</text>
<text x="265.7" y="31.3">Idd</text>
<text x="15.9" y="41.3">BOOT0</text>
<text x="32.1" y="60.8">RESET</text>
<text x="209.9" y="118.7">BTN1</text>
<text x="230.2" y="118.2">BTN2</text>
</g>
<text font-size="1.8" fill="#009600" x="97" y="37.9">GND</text>
<g font-size="1.8" fill="#a90000">
<text x="206.3" y="41.7">1</text>
<text x="234.2" y="41.7">3</text>
<text x="266.4" y="39.4" transform="rotate(-90 266.4 39.4)">2</text>
<text x="269" y="39.4" transform="rotate(-90 269 39.4)">1</text>
<text x="124.2" y="47.7" transform="rotate(-90 124.2 47.7)">6</text>
<text x="121.7" y="48.3" transform="rotate(-90 121.7 48.3)">22</text>
<text x="126.7" y="48.3" transform="rotate(-90 126.7 48.3)">11</text>
<text x="129.3" y="48.3" transform="rotate(-90 129.3 48.3)">19</text>
<text x="131.8" y="48.3" transform="rotate(-90 131.8 48.3)">28</text>
<text x="134.4" y="48.3" transform="rotate(-90 134.4 48.3)">50</text>
<text x="136.9" y="48.3" transform="rotate(-90 136.9 48.3)">75</text>
<text x="139.4" y="48.9" transform="rotate(-90 139.4 48.9)">100</text>
<text x="218.2" y="52.8" transform="rotate(-90 218.2 52.8)">2</text>
<text x="223.3" y="52.8" transform="rotate(-90 223.3 52.8)">4</text>
<text x="106.6" y="54.4">14</text>
<text x="106.6" y="59.4">94</text>
<text x="152.4" y="54.4">23</text>
<text x="152.4" y="56.9">24</text>
<text x="152.4" y="59.4">25</text>
<text x="106.6" y="65.8">21</text>
<text x="152.4" y="62">26</text>
<text x="152.4" y="64.5">29</text>
<text x="106.6" y="69.6">12</text>
<text x="152.4" y="67.1">30</text>
<text x="152.4" y="69.6">31</text>
<text x="106.6" y="72.1">13</text>
<text x="106.6" y="77.2">97</text>
<text x="152.4" y="72.1">32</text>
<text x="152.4" y="74.7">67</text>
<text x="152.4" y="77.2">68</text>
<text x="106.6" y="79.8">98</text>
<text x="107.2" y="82.3">1</text>
<text x="152.4" y="79.8">69</text>
<text x="152.4" y="82.3">70</text>
<text x="107.2" y="84.8">2</text>
<text x="107.2" y="87.4">3</text>
<text x="107.2" y="89.9">4</text>
<text x="152.4" y="84.8">71</text>
<text x="152.4" y="87.4">72</text>
<text x="152.4" y="89.9">76</text>
<text x="106.6" y="95">38</text>
<text x="107.2" y="92.5">5</text>
<text x="152.4" y="92.5">77</text>
<text x="106.6" y="97.5">39</text>
<text x="106.6" y="100.1">40</text>
<text x="152.4" y="97.5">35</text>
<text x="152.4" y="100.1">36</text>
<text x="39.3" y="105.2">1</text>
<text x="39.3" y="107.7">2</text>
<text x="47.6" y="105.2">10</text>
<text x="47.6" y="107.7">11</text>
<text x="106.6" y="102.6">41</text>
<text x="106.6" y="105.2">42</text>
<text x="106.6" y="107.7">43</text>
<text x="152.4" y="102.6">37</text>
<text x="152.4" y="105.2">89</text>
<text x="152.4" y="107.7">90</text>
<text x="39.3" y="110.2">3</text>
<text x="39.3" y="112.8">4</text>
<text x="47.6" y="110.2">12</text>
<text x="47.6" y="112.8">13</text>
<text x="106.6" y="110.2">44</text>
<text x="106.6" y="112.8">45</text>
<text x="152.4" y="110.2">91</text>
<text x="152.4" y="112.8">92</text>
<text x="39.3" y="115.3">5</text>
<text x="39.3" y="117.9">6</text>
<text x="47.6" y="115.3">14</text>
<text x="47.6" y="117.9">15</text>
<text x="106.6" y="115.3">46</text>
<text x="152.4" y="115.3">93</text>
<text x="152.4" y="117.9">95</text>
<text x="39.3" y="120.4">7</text>
<text x="39.3" y="122.9">8</text>
<text x="39.3" y="125.5">9</text>
<text x="47.6" y="120.4">16</text>
<text x="47.6" y="122.9">17</text>
<text x="47.6" y="125.5">18</text>
<text x="106.6" y="120.4">81</text>
<text x="106.6" y="122.9">82</text>
<text x="106.6" y="125.5">83</text>
<text x="152.4" y="120.4">96</text>
<text x="152.4" y="122.9">47</text>
<text x="152.4" y="125.5">48</text>
<text x="106.6" y="128">84</text>
<text x="106.6" y="130.6">85</text>
<text x="152.4" y="128">51</text>
<text x="152.4" y="130.6">52</text>
<text x="106.6" y="133.1">86</text>
<text x="106.6" y="135.6">87</text>
<text x="152.4" y="133.1">53</text>
<text x="152.4" y="135.6">54</text>
<text x="106.6" y="138.2">88</text>
<text x="106.6" y="140.7">55</text>
<text x="106.6" y="143.3">56</text>
<text x="152.4" y="140.7">15</text>
<text x="152.4" y="143.3">16</text>
<text x="106.6" y="145.8">57</text>
<text x="106.6" y="148.3">58</text>
<text x="152.4" y="145.8">17</text>
<text x="152.4" y="148.3">18</text>
<text x="106.6" y="150.9">59</text>
<text x="106.6" y="153.4">60</text>
<text x="106.6" y="156">61</text>
<text x="152.4" y="150.9">33</text>
<text x="152.4" y="153.4">34</text>
<text x="152.4" y="156">63</text>
<text x="35.5" y="161">1</text>
<text x="106.6" y="158.5">62</text>
<text x="152.4" y="158.5">64</text>
<text x="152.4" y="161">65</text>
<text x="35.5" y="163.6">2</text>
<text x="35.5" y="166.1">3</text>
<text x="106.6" y="163.6">49</text>
<text x="106.6" y="166.1">73</text>
<text x="152.4" y="163.6">66</text>
<text x="152.4" y="166.1">78</text>
<text x="35.5" y="168.7">4</text>
<text x="35.5" y="171.2">5</text>
<text x="35.5" y="173.7">6</text>
<text x="152.4" y="168.7">79</text>
<text x="152.4" y="171.2">80</text>
<text x="153" y="173.7">7</text>
<text x="153" y="176.3">8</text>
<text x="153" y="178.8">9</text>
<text x="122.9" y="188" transform="rotate(-90 122.9 188)">10</text>
<text x="125.5" y="188" transform="rotate(-90 125.5 188)">27</text>
<text x="128" y="188" transform="rotate(-90 128 188)">74</text>
<text x="130.6" y="188" transform="rotate(-90 130.6 188)">99</text>
<text x="133.1" y="188" transform="rotate(-90 133.1 188)">20</text>
</g>
<g font-size="1.8" fill="#0f0f0f">
<text x="29.2" y="50.5">BOOT0</text>
<text x="63.5" y="49.2">RESET</text>
<text x="99.1" y="59.3">BOOT0</text>
<text x="99.1" y="54.3">RESET</text>
<text x="157.5" y="54.3">PA0</text>
<text x="157.5" y="61.9">PA3</text>
<text x="157.5" y="64.4">PA4</text>
<text x="157.5" y="67">PA5</text>
<text x="157.5" y="69.5">PA6</text>
<text x="157.5" y="77.1">PA9</text>
<text x="157.5" y="74.6">PA8</text>
<text x="203.2" y="80.9">PA4</text>
<text x="237.5" y="80.9">PA9</text>
<text x="156.2" y="89.8">T_SWCLK</text>
<text x="156.2" y="87.3">T_SWDIO</text>
<text x="99" y="94.9">PE7</text>
<text x="99" y="97.4">PE8</text>
<text x="158.7" y="100">PB1</text>
<text x="158.7" y="105.1">T_SWO</text>
<text x="29.2" y="112.7">PA8</text>
<text x="55.9" y="112.7">RESET</text>
<text x="97.8" y="112.7">PE14</text>
<text x="158.7" y="110.1">PB5</text>
<text x="241.2" y="112.7">PD11</text>
<text x="29.1" y="115.2">PC9</text>
<text x="29.2" y="117.8">PA5</text>
<text x="55.9" y="115.2">PA3</text>
<text x="55.9" y="117.8">PB1</text>
<text x="29.1" y="120.3">PB5</text>
<text x="29.2" y="125.4">PA0</text>
<text x="29.2" y="122.8">PA6</text>
<text x="55.9" y="122.8">PD15</text>
<text x="55.9" y="125.4">PC11</text>
<text x="55.9" y="120.3">PE14</text>
<text x="241.2" y="124.1">PD12</text>
<text x="195.6" y="127.9">PE7</text>
<text x="215.9" y="127.9">PE8</text>
<text x="241.2" y="135.5">PD13</text>
<text x="97.7" y="148.2">PD11</text>
<text x="241.2" y="147">PD14</text>
<text x="97.7" y="155.9">PD14</text>
<text x="97.7" y="150.8">PD12</text>
<text x="97.7" y="153.3">PD13</text>
<text x="97.7" y="158.4">PD15</text>
<text x="48.3" y="163.5">T_SWDIO</text>
<text x="48.3" y="166">T_SWCLK</text>
<text x="160" y="163.5">PC9</text>
<text x="48.3" y="168.6">RESET</text>
<text x="48.3" y="171.1">T_SWO</text>
<text x="160" y="168.6">PC11</text>
</g>
<g font-size="1.8" fill="#725600">
<text x="90.4" y="55.5">RESET</text>
<text x="165.3" y="58">REF_CLK</text>
<text x="165.3" y="60.6">MDIO</text>
<text x="165.3" y="73.3">CRS_DV</text>
<text x="256.7" y="74.5">USB_OTG_FS_VBUS</text>
<text x="85.8" y="80.9">LED_USB_n</text>
<text x="90.3" y="83.4">Cntrl1</text>
<text x="165.3" y="83.4">USB_OTG_FS_DN</text>
<text x="226.3" y="82.1">I_sense</text>
<text x="90.3" y="88.5">Cntrl3</text>
<text x="90.3" y="86">Cntrl2</text>
<text x="165.3" y="86">USB_OTG_FS_DP</text>
<text x="165.3" y="88.5">T_SWDIO</text>
<text x="90.3" y="91">Cntrl4</text>
<text x="90.3" y="93.6">Cntrl5</text>
<text x="165.3" y="91">T_SWCLK</text>
<text x="89.7" y="101.2">R_PWM</text>
<text x="165.3" y="98.7">INT</text>
<text x="89.7" y="106.3">G_PWM</text>
<text x="165.3" y="106.3">T_SWO</text>
<text x="89.7" y="111.4">B_PWM</text>
<text x="165.3" y="129.1">TX_D0</text>
<text x="165.3" y="131.7">TX_D1</text>
<text x="165.3" y="126.6">TX_EN</text>
<text x="165.3" y="144.4">MDC</text>
<text x="165.3" y="152">RX_D0</text>
<text x="165.3" y="154.5">RX_D1</text>
<text x="165.3" y="177.4">Cntrl7</text>
<text x="165.3" y="179.9">Cntrl8</text>
<text x="165.3" y="174.9">Cntrl6</text>
</g>
</svg>
